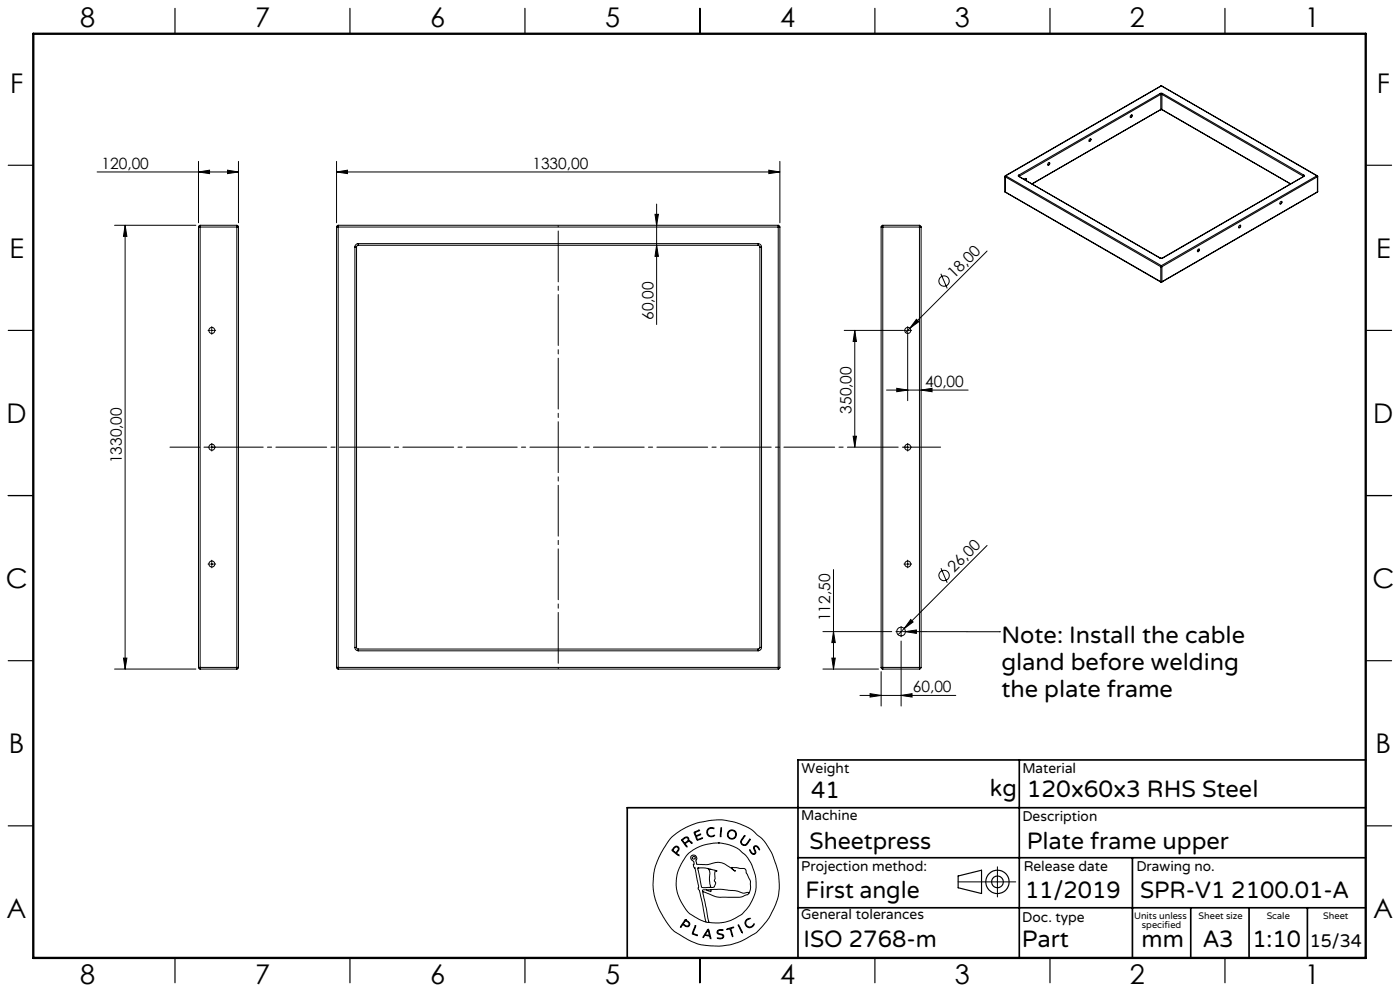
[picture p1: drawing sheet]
<svg xmlns="http://www.w3.org/2000/svg" width="420mm" height="297mm" viewBox="0 0 420 297" stroke-linecap="round" stroke-linejoin="round" font-family="sans-serif">
<g fill="none" stroke="#000" stroke-width=".3">
<path d="M339.2 34.6a.32 .32 0 0 1 .6 0 .32 .32 0 0 1-.3 .5h-.4zM339.5 34.4l-.1 .6-.3 .2M348.1 28h.7M348.1 28l.1 .3M348.1 28l-42.5 24.5M348.2 32.9h.4M348.2 28.3h.4M348.2 32.8h.4M348.2 32.8v.1M348.2 32.8l-38.6 22.3 38.6-22.2M348.2 28.3v4.5M348.2 28.3l-42.4 24.5"/>
<path d="M348.3 25.7h.2M348.3 25.7h.1M348.3 25.7l-46.7 27M348.4 25.7h.1M348.4 25.7l46.6 27M348.4 25.7l-46.7 27M348.5 25.7l46.7 27M348.6 32.8v.1M348.6 28.3v4.5M348.6 28.3l42.4 24.5M348.6 32.8l38.6 22.3M348.6 32.9l38.5 22.2"/>
<path d="M348.8 28l-.2 .3M348.8 28l42.4 24.5M29.1 51.5h42.4M59.5 51.5l3.4-.5v1zM59.5 48.4v18.4M68.3 51l3.2 .5-3.2 .5zM71.5 48.4v18.4M101 51.5l3.2-.5v1zM101 48.4v18.4M101 51.5h133M230.6 51l3.4 .5-3.4 .5zM234 48.4v18.4"/>
<path d="M301.5 57.4l.1 .2M301.5 52.9l.1 .1M301.5 57.4l.1 .1M301.5 52.9v4.5M301.6 57.5v.1M301.6 53l46.6 26.9M301.6 57.5l46.6 26.9M301.6 53v4.5M301.6 52.7l-.1 .2M301.6 52.7h.1M301.6 57.6l46.7 27M301.7 52.7l-.1 .3"/>
<path d="M301.7 52.7l46.7 26.9M305.6 52.5v.4M305.6 52.5l.2 .3M305.6 52.9h.1M305.6 52.9l42.5 24.5M305.7 52.8v.1M305.7 52.9l42.5 24.5M305.8 52.8l-.1 .1M305.8 52.8v.1M307.2 53.8a.38 .38 0 0 1 .6-.3 .38 .38 0 0 1 .1 .6M307.7 53.5l.1 .5M307.8 54h-.1"/>
<path d="M307.8 53.8l-.2 .1M314.5 48.9a.33 .33 0 0 1 .5 0 .33 .33 0 0 1-.3 .5l-.3 .1-.1-.1zM314.8 48.7l-.1 .5-.3 .3M326.8 41.7h.1a.33 .33 0 0 1 .5 .2 .33 .33 0 0 1-.3 .4h-.4zM327.2 41.6v.4l-.5 .3M391 52.8l.1 .1M391 52.8v.1M391.1 52.8v.1M391.1 52.9h.1M391.1 52.9l-42.5 24.5M391.2 52.5v.4M391.2 52.5l-.2 .3"/>
<path d="M391.2 52.9l-42.4 24.5M395 52.7l.2 .3M395 52.7l-46.6 26.9M395.2 52.7l.1 .2M395.2 52.7h-.2M395.2 57.6l-46.7 27M395.2 57.5v.1M395.2 53l-46.6 26.9M395.2 53v4.5M395.2 57.5l-46.6 26.9M395.3 57.4l-.1 .2M395.3 52.9l-.1 .1"/>
<path d="M395.3 57.4l-.1 .1M395.3 52.9v4.5M34.4 67.5h24.4M37.5 67.5l.6 3.3h-1.1zM37.5 67.5v133M59.5 68h.5M59.5 68v132M60 67.5v.5M60 67.5l-.5 .5M60 67.5h11M60 68h11M60 68v132"/>
<path d="M71 67.5v.5M71 68h.5M71 67.5l.5 .5M71 68v132M71.5 68v132M101 68h.5M101 68v132M101.5 67.5l-.5 .5M101.5 67.5v.5M101.5 67.5h132M101.5 68v132M101.5 68h132"/>
<path d="M106.5 74h.5M106.5 74v120M107 74v120M107.5 73a1.02 1.02 0 0 0-1 1M107.5 73v.5M107.5 73.5l-.5 .5M107.5 73h119.9M107.5 73.5h119.9M196.5 64.2h1l-.5 3.3zM197 73.5l.5 3.3h-1zM197 61.2v36.1M227.4 73a1.09 1.09 0 0 1 1.1 1"/>
<path d="M227.4 73v.5M227.4 73.5l.6 .5M228 74h.5M228 74v120M228.5 74v120M233.5 67.5v.5M233.5 67.5l.5 .5M233.5 68h.5M233.5 68v132M234 68v132M264.3 68h.5M264.3 68v132"/>
<path d="M264.8 67.5l-.5 .5M264.8 67.5v.5M264.8 67.5h11M264.8 68h11M264.8 68v132M275.8 67.5v.5M275.8 68h.5M275.8 67.5l.5 .5M275.8 68v132M276.3 68v132M296.1 75.2l-24.4 24.5M348.1 77.4h.7"/>
<path d="M348.2 77.4h.4M348.2 77.4h-.1M348.2 79.9h.4M348.2 79.9v4.5M348.4 79.6l-.2 .3M348.4 79.6l.2 .3M348.6 79.9v4.5M348.6 77.4h.2M359.4 74.8a.33 .33 0 0 1 .5 0 .33 .33 0 0 1-.3 .5l-.4 .1zM359.7 74.6l-.1 .5-.3 .3M371.8 67.7l.1-.1a.37 .37 0 0 1 .3 .5 .37 .37 0 0 1-.6 .1zM372.1 67.5l-.1 .5-.4 .3"/>
<path d="M384.1 60.5l.1-.1a.34 .34 0 0 1 .3 .5 .34 .34 0 0 1-.5 .1zM384.4 60.4v.4l-.4 .3M62.4 99h.6M63.3 99h.5M63.5 97.9v.6M63.5 98.8v.5M63.5 99.6v.6M64.1 99h.6M253.3 99h17.7M256.4 99l.5 3.3h-1zM256.4 99v35M271.2 99h.6"/>
<path d="M272.1 99h.5M272.3 97.9v.6M272.3 98.8v.5M272.3 99.6v.6M272.8 99h.7M274.9 95.7l.8 .7-2.8 2zM282.3 82.1l1.9 4.3M348.2 84.4h.4M348.2 84.4l.1 .2M348.3 84.6h.2M348.6 84.4l-.1 .2M266 116.9h24.4"/>
<path d="M269 116.4l3.3 .5-3.3 .5zM272.3 100.3v19.8M276.3 116.9l3.3-.5v1zM62.4 134h.6M63.3 134h.5M63.5 132.9v.6M63.5 133.8v.5M63.5 134.5v.7M64.1 134h.6M255.9 130.7h1l-.5 3.3zM271.2 134h.6M272.1 134h.5"/>
<path d="M272.3 132.9v.6M272.3 133.8v.5M272.3 134.5v.7M272.8 134h.7M62.4 169h.6M63.3 169h.5M63.5 167.9v.6M63.5 168.8v.5M63.5 169.5v.7M64.1 169h.6M250 170.7v29.8M271.2 169h.6"/>
<path d="M272.1 169h.5M272.3 167.9v.6M272.3 168.8v.5M272.3 169.5v.7M272.8 169h.7M282.3 170.3l1.9 4.4M296.1 163.5l-24.8 24.9M37 197.2h1.1l-.6 3.3zM106.5 194a1.02 1.02 0 0 0 1 1M106.5 194h.5M107 194l.5 .5M107.5 194.5v.5"/>
<path d="M107.5 195h119.9M107.5 194.5h119.9M227.4 194.5v.5M228 194h.5M228 194l-.6 .5M228.5 194a1.09 1.09 0 0 1-1.1 1M246.9 189.3h20.6M249.6 197.2h1l-.6 3.3zM250 189.3l.6 3.3h-1zM268.8 189.3h1M270.1 189.3h.5M270.3 192.1v19.5"/>
<path d="M270.3 187.7v1.1M270.3 189v.5M270.3 189.8v1M270.8 189.3h29.1M271.3 188.4l-1.9 1.8M271.6 189.3l3.3-.5v1zM273.2 185.7l.7 .7-2.6 2zM299.9 189.3h.1M34.4 200.5h24.4M59.5 200l.5 .5M59.5 200h.5M60 200v.5"/>
<path d="M60 200.5h11M60 200h11M71 200v.5M71 200h.5M71.5 200l-.5 .5M101 200h.5M101 200l.5 .5M101.5 200v.5M101.5 200.5h132M101.5 200h132M233.5 200v.5M233.5 200h.5"/>
<path d="M234 200l-.5 .5M246.9 200.5h16.7M258 208.4h28.7M261 207.9l3.3 .5-3.3 .5zM264.3 201.3v10.3M264.3 200h.5M264.3 200l.5 .5M264.8 200v.5M264.8 200.5h11M264.8 200h11M270.3 208.4l3.3-.5v1zM275.8 200v.5"/>
<path d="M275.8 200h.5M276.3 200l-.5 .5M201.3 251.1l2.8-2.2 4.5-2.1 4.8-1 3.2-.1 3.7 .7 3.3 1.2 2 1.1 2.8 2.4 1.5 1.8 1.8 3.2 1.8 5.3 .3 3.5-.2 3-.8 2.8-1.7 3.7-1.8 2.5a16.5 16.5 0 0 1-6.7 5l-3.3 1.2-2.9 .4h-3.4l-2.9-.4-3.7-1.5-3.8-2.3-1.1-.9-1.2-1.6-2.3-3.7-1.2-2.8-.6-2.2-.3-3.1 .3-3.5 .9-3.2 2-4zM202 254.1l.7-.5 .6 .1 .4 .6-.1 .6a.64 .64 0 0 0-.3 1.1l.4 .5-1.7-1.2a.52 .52 0 0 1-.4-.5 .52 .52 0 0 1 .4-.6zM202.4 254l.4-.2 .5 .1 .2 .5-.2 .4a.73 .73 0 0 1-.7 .6 .73 .73 0 0 1-.7-.7zM204.5 251.6l1.1-.7h.6l.4 .3 .1 .8 .6 .2 .3 .5-.8-.5-.6 .2a.61 .61 0 0 0-.6 .5 .61 .61 0 0 0 .5 .7l-.1 .3-1.5-2zM204.8 251.7l.8-.6h.6l.2 .6-.5 .6a.52 .52 0 0 1-.6 .3 .52 .52 0 0 1-.4-.5zM208.2 249.4l1.7-.6-1 .5a.57 .57 0 0 0-.2 .9 .57 .57 0 0 0 .9 0l.6-.2-.8 .5a.46 .46 0 0 0-.5 .4 .46 .46 0 0 0 .3 .5l.1 .2 1.5-.5-1.7 .7zM212.3 248.5l.8-.5 1 .2 .1 .2-.9-.2-.7 .3-.3 .5v.7l.1 .4 .6 .4 1.3-.2a.53 .53 0 0 1-.3 .5 .53 .53 0 0 1-.5 0l-.9-.2-.4-.4-.2-1zM215.5 252.6l2.7 .4 3 1.2 2.3 1.9 .9 1.2 1.3 2.2 1.1 3.8-.1 3.5-.8 2.5a11.7 11.7 0 0 1-8.9 7.2l-2.6 .1-1.7-.2M215.5 252.6l-4.1 .6-3.4 1.5-2.1 1.8-2.1 3.5-.5 1.4-.4 2 .1 3 .9 2.9 2 3.4a9.1 9.1 0 0 0 4 2.9l1.9 .8M215.5 252.6h.1"/>
<path d="M216.3 248.1h.2v.6l-.2 1.9-.2 .2zM223.3 250.5l.1-.1 .1 .2-1.1 1.6 .2 .7 .7 .3a3.3 3.3 0 0 0 1.7-1.7v.2l-1 1.5-.4 .2-.7-.1-.6-.5-.1-.6zM224.9 254.7l.7 .9 .5 .3 .4-.3-.4-1.4 .2-.6h.9l.7 1-.1 .1-.9-1-.5 .1-.1 .4 .5 1.4-.6 .5-.9-.5zM299.2 259.8v9M205.6 275.6l-1.4 2-.1 .2h.2a.69 .69 0 0 1 .6-.6 .69 .69 0 0 1 .8 .4l.9 .1 .3-.9-1.3-1.2M205.6 275.6h.1M205.6 275.9l-.3 .5M205.7 275.9l1 .9-.1 .6-.6 .1a.7 .7 0 0 1-.9-.9l.2-.2M205.7 275.9h.1M208.5 277.5l.2-.1v.2l-.5 1.4a.56 .56 0 0 0-.2 .7 .56 .56 0 0 0 .7 .3l.5 .4-1.6-.6zM209.3 260.2l2.3-.1 3.1 .8 .4 .3a.35 .35 0 0 0-.5-.2 .35 .35 0 0 0-.1 .5v1.8l-.2 .7 .4 .8-.4 1-.5 .2h-2.6a.85 .85 0 0 1-.8-.2 .85 .85 0 0 1-.1-.9zM209.4 260.1h.1"/>
<path d="M210.8 267.2l1.9 9.2M210.8 267.2l3.7 1.5 1.3 .2h6.3l2.1-.8 .4-.3M211.8 276.4h.9M211.9 266.7h-1.1v.5M212.1 260.2a2.12 2.12 0 0 1 .8 2.7v1.9l.3 .9-.3 .2M212.3 278.6l.1-.1a4.3 4.3 0 0 1 .9 2.6v.2h-.2a.74 .74 0 0 0-.8-.8l-.2-.1a.82 .82 0 0 0-1.1 .6l-.1-.3zM212.3 278.9l.4 .9a.4 .4 0 0 1-.1 .6 .4 .4 0 0 1-.6-.2l-.4-.1zM212.4 278.9h.1M212.7 276.4h.1M213 260.6h.1M213.3 266.6l3.2-.1 4.2 .4 2.3 .8 1.1-.2a.3 .3 0 0 1 .4-.1 .3 .3 0 0 1 .1 .4M213.3 266.6v.6l-1.4-.5"/>
<path d="M213.3 266.6l-1.4 .1M215.3 278.9l.6-.3 1 .1v.2h-1.4l-.2 .6 .3 .2 1.4 .5 .1 .5-.2 .4-.6 .3-1.1-.2h1.1l.6-.5-.3-.5-1.4-.5-.1-.4zM218 278.4l2.1-.5-.8 .4 .5 2.4-.8-2.3-.8 .2zM221.5 277.2l1.2 2.2v.2zM221.5 277.1h.1M224 275.6l.7-.4 .3 .1-.8 .4-.4 .6v.6l.5 .7 .9 .2 .9-.9a.41 .41 0 0 1 .1 .5 .41 .41 0 0 1-.4 .2l-1 .5-.9-.5-.4-1.1zM224.6 267.8l.5-1.4v-2.3l-1.7-3.8-3.9-.3 .3 .5 .8 .6h-.1l-3.1-2.2-1.7-.5-3.6 .7-3-.1-.3-.9 .3-.8-.3-.7-.6-.3-.7 .1-.3 .4v.4l1 1.1-.1 1.4 .4 .5 1.1 5.4-.2 .8 .4 .4 .3 1.1 1.7 8.5M287.4 264.3h17.3"/>
<circle cx="63.6" cy="99" r=".9"/>
<circle cx="272.3" cy="99" r=".9"/>
<circle cx="283.2" cy="84.2" r="1.55"/>
<circle cx="63.6" cy="134" r=".9"/>
<circle cx="272.3" cy="134" r=".9"/>
<circle cx="63.6" cy="169" r=".9"/>
<circle cx="272.3" cy="169" r=".9"/>
<circle cx="283.2" cy="172.5" r="1.56"/>
<circle cx="270.3" cy="189.3" r="1.29"/>
<circle cx="208.1" cy="257.1" r=".44"/>
<circle cx="219.5" cy="250.1" r="1.17"/>
<circle cx="219.6" cy="250.1" r="1.38"/>
</g>
<g fill="none" stroke="#000" stroke-width=".35">
<path d="M52.5 2.5v7.5M105 2.5v7.5M157.5 2.5v7.5M210 2.5v7.5M262.5 2.5v7.5M315 2.5v7.5M367.5 2.5v7.5M2.5 49.5h7.5M410 49.5h7.5M2.5 99h7.5M410 99h7.5M2.5 148.5h7.5"/>
<path d="M410 148.5h7.5M2.5 198h7.5M410 198h7.5M2.5 247.5h7.5M410 247.5h7.5M287.4 262.5l7.1-1.7v7l-7.1-1.7zM52.5 287v7.5M105 287v7.5M157.5 287v7.5M210 287v7.5M262.5 287v7.5M315 287v7.5"/>
<path d="M367.5 287v7.5"/>
<circle cx="299.2" cy="264.3" r="3.5"/>
<circle cx="299.2" cy="264.3" r="1.75"/>
</g>
<path d="M282.2 134h-231.2" fill="none" stroke="#000" stroke-width=".3" stroke-dasharray="15.2 1.3 1.3 1.3" stroke-dashoffset="6.3"/>
<path d="M167.5 200.4v-132.7" fill="none" stroke="#000" stroke-width=".3" stroke-dasharray="15.2 1.3 1.3 1.3" stroke-dashoffset="-1.6"/>
<path d="M305.8 227.7v59.2M409.7 227.7h-170.3v59.2M239.4 257.1h170.3M339.7 257.1v29.9M409.7 242.1h-221.5v45M239.4 272.1h170.3M357.2 272.1v14.8M374.7 272.1v14.8M392.2 272.1v14.8" fill="none" stroke="#000" stroke-width=".5"/>
<path d="M10 10.1h399.7v277h-399.7z" fill="none" stroke="#000" stroke-width=".7"/>
<g fill="#000">
<path d="M274.9 95.7l.8 .7-2.8 2zM273.2 185.7l.7 .7-2.6 2zM271.6 189.3l3.3-.5v1z"/>
<path d="M101 51.5l3.2-.5v1zM230.6 51l3.4 .5-3.4 .5zM59.5 51.5l3.4-.5v1zM68.3 51l3.2 .5-3.2 .5zM269 116.4l3.3 .5-3.3 .5zM276.3 116.9l3.3-.5v1z"/>
<path d="M196.5 64.2h1l-.5 3.3zM197 73.5l.5 3.3h-1zM37.5 67.5l.6 3.3h-1.1zM37 197.2h1.1l-.6 3.3zM256.4 99l.5 3.3h-1zM255.9 130.7h1l-.5 3.3zM250 189.3l.6 3.3h-1zM249.6 197.2h1l-.6 3.3z"/>
<path d="M270.3 208.4l3.3-.5v1zM261 207.9l3.3 .5-3.3 .5z"/>
</g>
<g font-size="8.1">
<text x="24" y="8">8</text>
<text x="76.5" y="8">7</text>
<text x="129" y="8">6</text>
<text x="181.5" y="8">5</text>
<text x="234" y="8">4</text>
<text x="286.5" y="8">3</text>
<text x="339" y="8">2</text>
<text x="391.5" y="8">1</text>
<text x="3" y="27.7">F</text>
<text x="413" y="27.7">F</text>
<text x="2.8" y="77.2">E</text>
<text x="412.8" y="77.2">E</text>
<text x="2" y="126.7">D</text>
<text x="412" y="126.7">D</text>
<text x="1.7" y="176.2">C</text>
<text x="411.7" y="176.2">C</text>
<text x="2.7" y="225.7">B</text>
<text x="412.7" y="225.7">B</text>
<text x="2" y="275.2">A</text>
<text x="412" y="275.2">A</text>
<text x="24" y="295">8</text>
<text x="76.5" y="295">7</text>
<text x="129" y="295">6</text>
<text x="181.5" y="295">5</text>
<text x="234" y="295">4</text>
<text x="286.5" y="295">3</text>
<text x="339" y="295">2</text>
<text x="391.5" y="295">1</text>
</g>
<g font-size="7.1">
<text x="300.4" y="192.6">Note: Install the cable</text>
<text x="300.4" y="200.7">gland before welding</text>
<text x="300.4" y="208.7">the plate frame</text>
<text x="243.3" y="239.1">41</text>
<text x="297" y="238.5">kg</text>
<text x="308" y="239">120x60x3 RHS Steel</text>
<text x="242.9" y="254.4">Sheetpress</text>
<text x="308" y="254.4">Plate frame upper</text>
<text x="241.6" y="269.2">First angle</text>
<text x="307.5" y="269.2">11/2019</text>
<text x="342" y="269.2">SPR-V1 2100.01-A</text>
<text x="241.1" y="283.7">ISO 2768-m</text>
<text x="306.6" y="283.9">Part</text>
<text x="342.5" y="283.9">mm</text>
<text x="360.9" y="283.9">A3</text>
<text x="375.7" y="283.9">1:10</text>
</g>
<text font-size="5.4" x="392.9" y="283.8">15/34</text>
<g font-size="4.7">
<text x="30.5" y="50.5">120,00</text>
<text x="159.7" y="50.5">1330,00</text>
<text x="286.3" y="83.6" transform="rotate(-45 286.3 83.6)">18,00</text>
<text x="196" y="95.9" transform="rotate(-90 196 95.9)">60,00</text>
<text x="277.5" y="115.9">40,00</text>
<text x="255.4" y="124" transform="rotate(-90 255.4 124)">350,00</text>
<text x="36.6" y="138.9" transform="rotate(-90 36.6 138.9)">1330,00</text>
<text x="286.3" y="171.8" transform="rotate(-45 286.3 171.8)">26,00</text>
<text x="249.1" y="186.2" transform="rotate(-90 249.1 186.2)">112,50</text>
<text x="273.8" y="207.4">60,00</text>
</g>
<g font-size="4.2">
<text x="240.5" y="231.7">Weight</text>
<text x="306.7" y="231.7">Material</text>
<text x="240.4" y="245.9">Machine</text>
<text x="306.7" y="246.1">Description</text>
<text x="240.4" y="261.1">Projection method:</text>
<text x="307.1" y="261">Release date</text>
<text x="340.9" y="261">Drawing no.</text>
<text x="240.4" y="275.6">General tolerances</text>
<text x="306.7" y="276.3">Doc. type</text>
</g>
<g font-size="2.8">
<text x="340.2" y="275.3">Units unless</text>
<text x="359.6" y="275.3">Sheet size</text>
<text x="380" y="275.3">Scale</text>
<text x="396.9" y="275.3">Sheet</text>
<text x="342.6" y="278.2">specified</text>
</g>
</svg>
